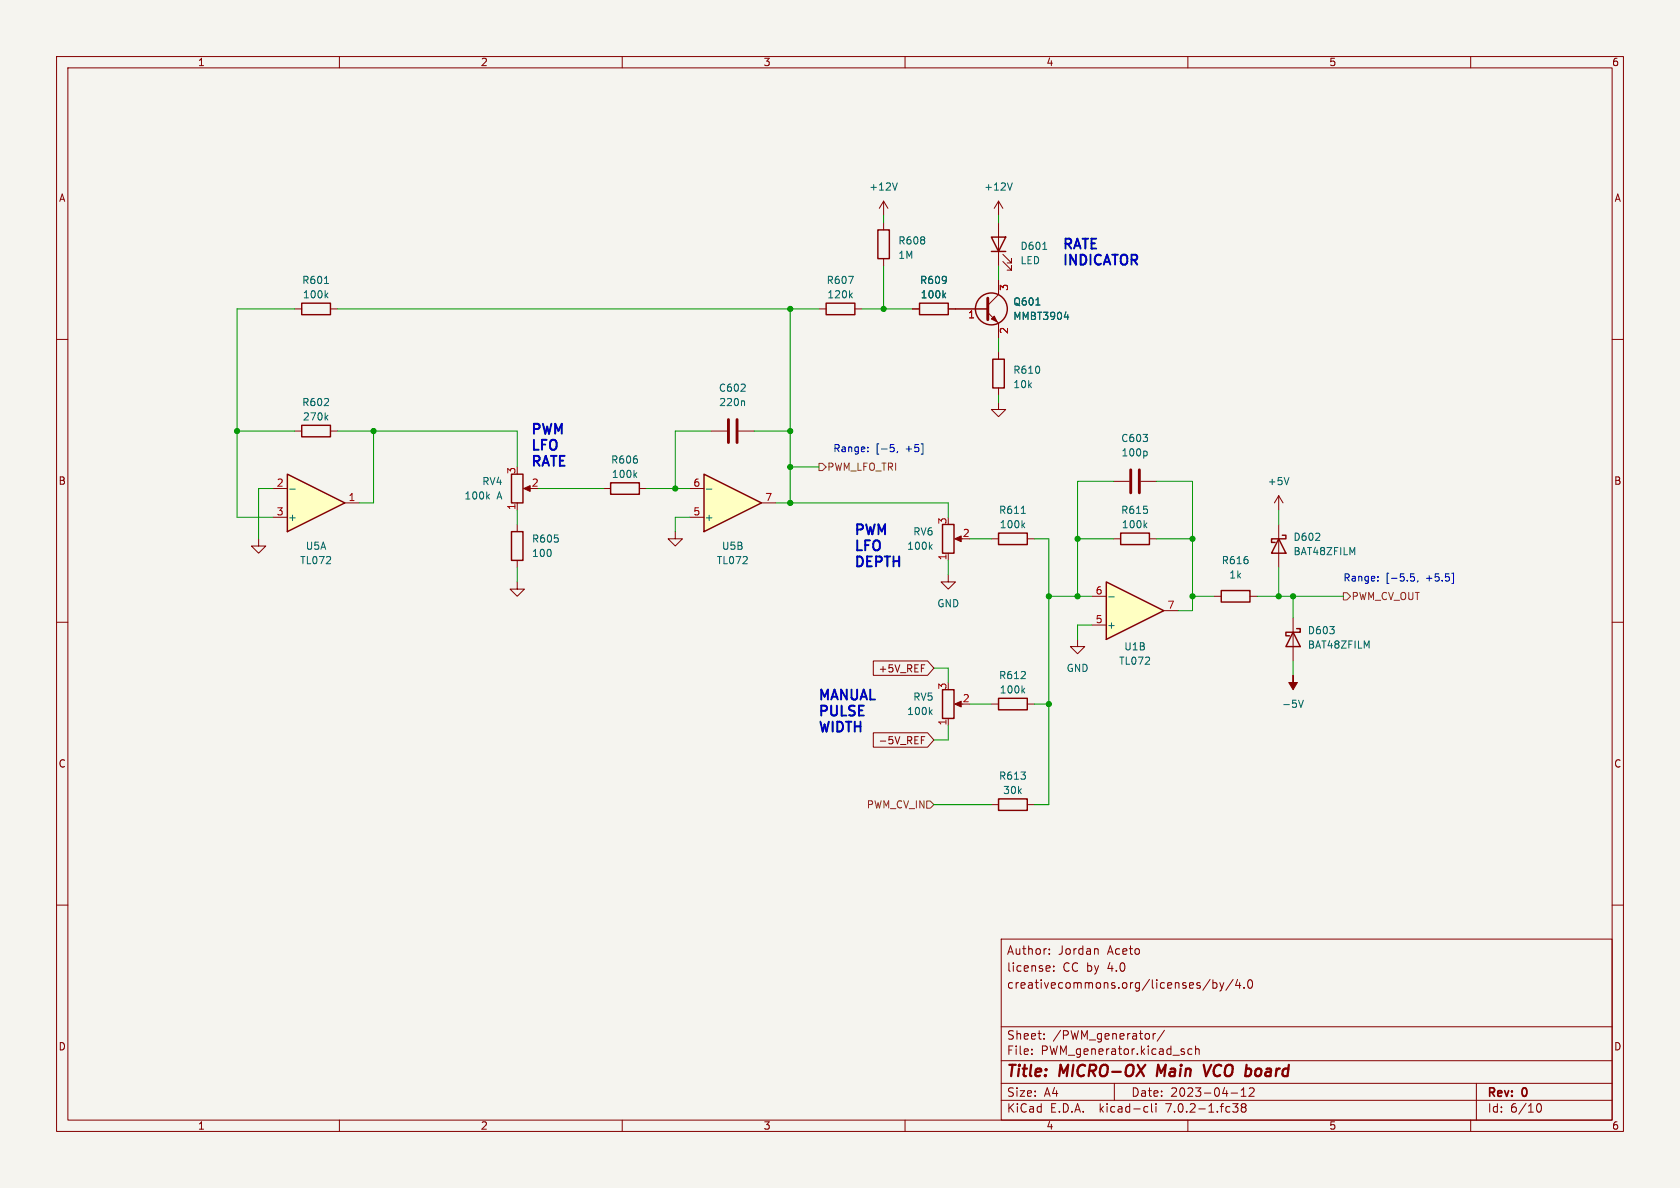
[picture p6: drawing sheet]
<svg xmlns="http://www.w3.org/2000/svg" width="297mm" height="210mm" viewBox="0 0 297 210" stroke-linecap="round" stroke-linejoin="round" font-family="sans-serif">
<path d="M0 0h297v210h-297z" fill="#f5f4ef" stroke="#f5f4ef" stroke-width=".18"/>
<g fill="none" stroke="#840000" stroke-width=".18">
<path d="M10 10h277v190h-277zM12 12h273v186h-273zM60 10v2M110 10v2M160 10v2M210 10v2M260 10v2M10 60h2M168.9 54.6h5.7M174.6 55.2l1.9 2v2.5M176.5 49.5v2.6l-1.9 1.9M285 60h2"/>
<path d="M52.1 76.2h1.2M58.4 76.2h1.3M125.7 76.2h2.8M130.6 76.2h2.7M176.5 71.1v1.3h1.3l-1.3 1.3-1.2-1.3h1.2M176.5 62.2v1.3M176.5 68.6v1.3M119.4 94v1.3h1.2l-1.2 1.2-1.3-1.2h1.3M10 110h2M285 110h2M10 160h2M175.3 142.2h1.2"/>
<path d="M181.6 142.2h1.3M285 160h2M177 166h108v32h-108zM185.5 168.6v.1M185.5 167.8v.1M185.6 170.8v.3l-.7 .1M186.3 171.6v.1M186.3 170.8v.1M193.9 167.7l.2 .2v.8M213.9 173.1l-1.3 2M214.4 173.2v1.5M214.4 173.8l.5-.1 .2 .3v.4l-.1 .2h-.6"/>
<path d="M215.6 173.7l.4 1M216 174.7l-.1 .4-.3 .1M216.4 173.7l-.4 1M218 173.1l-1.3 2M218.8 173.1l-.4 1.1h1M219.1 173.7v1M219.9 174.6v.1M220.7 173.3l.2-.1a.81 .81 0 0 1 .6 .6 .81 .81 0 0 1-.3 .8l-.1 .1a.81 .81 0 0 1-.4-1.4zM60 198v2M110 198v2M160 198v2M177 194.5h108"/>
<path d="M177 191.5h108M177 187.5h108M177 181.5h108M182.4 186.3v.1M182.4 185.5v.1M184.6 183.6v.1M184.6 182.8v.1M197 191.5v3M202.5 195.6l.4 .1M202.9 196.5l-.4 .1M203.6 195.1v1.3l.2 .2M203.9 182.7v1"/>
<path d="M204.3 182.7l-.3 .1-.1 .2M204.4 195.1v.1M204.4 195.6v1M205.9 182.1l-1.3 2M210 198v2M210.7 185.5l-.4-.1-.3 .3v.4l.1 .2h.6M211.4 185.5l.2-.1 .3 .1 .1 .9M211.4 184.9v1.5M217.6 193.2h1.2M217.9 195.1h1l-.5 .6 .4 .1v.7l-.2 .1h-.5l-.2-.1M219.4 193.8h.9M219.4 192.7l.5-.4v1.5"/>
<path d="M219.7 195.7l-.3 .3 .1 .5 .2 .1 .4-.1 .2-.2-.1-.4-.2-.2M219.7 195.7l-.3-.2 .3-.4 .4 .1 .2 .2-.3 .3M219.7 195.7h.3M220.9 192.4l.5-.1 .2 .1 .1 .3-.9 1.1h.9M260 198v2M261 191.5v6.5M271.7 195.4l.3-.3a.81 .81 0 0 1 .6 .6 .81 .81 0 0 1-.3 .8l-.3 .1-.3-.3"/>
</g>
<path d="M212.8 188.2l.4 2 .9-2" fill="none" stroke="#840000" stroke-width=".4"/>
<g fill="none" stroke="#840000" stroke-width=".25">
<path d="M53.3 75.2h5.1v2h-5.1zM175.5 63.5h2v5.1h-2zM176.5 141.2h5.1v2.1h-5.1z"/>
<circle cx="175.3" cy="54.6" r="2.82"/>
</g>
<path d="M183.1 53.9h.8M188.2 56h.7M57.6 73.8l.4 .4M58 73.4l-.5 .5M131.4 70.9l.2 .1v.7" fill="none" stroke="#006464" stroke-width=".18"/>
<path d="M174.6 52.7v3.8M128.8 74.2v4M130.3 74.2v4" fill="none" stroke="#840000" stroke-width=".51"/>
<path d="M175.3 56.4l.5-.5 .5 1z" fill="#840000" stroke="#840000" stroke-width=".18"/>
<path d="M124.5 83.8l10.1 5.1-10.1 5.1z" fill="#ffffc2"/>
<path d="M53.3 53.6h5.1v2h-5.1zM146 53.6h5.1v2h-5.1zM155.2 40.6h2v5.1h-2zM162.6 53.6h5v2h-5zM124.5 83.8l10.1 5.1-10.1 5.1zM228.6 111.8l1.3 2.5h-2.6zM229.2 111.1h.7v.7h-2.6v.6h.7M166.6 121.9h2.1v5.1h-2.1z" fill="none" stroke="#840000" stroke-width=".25"/>
<g fill="none" stroke="#840000" stroke-width=".18">
<path d="M156.2 35.6l-.8 1.2M156.2 35.6v2.5M156.2 39.4v1.2M156.2 35.6l.8 1.2M52.1 54.6h1.2M58.4 54.6h1.3M144.8 54.6h1.2M151.1 54.6h1.3M156.2 45.7v1.3M161.3 54.6h1.3M167.6 54.6h1.3M45.7 95.3v1.2h1.3l-1.3 1.3-1.3-1.3h1.3"/>
<path d="M121.9 91.4h2.6M121.9 86.4h2.6M134.6 88.9h2.6M228.6 109.2v7.6M167.6 127v1.3M169.2 124.5h1"/>
</g>
<path d="M158.6 32.3l-.4 1.3M57.4 50.1h.7M57.6 52.2l.4 .5M58 51.8l-.5 .5M150.3 52.2l.4 .5M150.7 51.8l-.5 .5M166.8 52.2l.4 .5M167.2 51.8l-.5 .5M124.9 86.5h1M164.4 125.8l.4 .5M164.8 125.5l-.5 .5M229.6 123.8l.4 1.2 .4-1.2" fill="none" stroke="#006464" stroke-width=".18"/>
<g fill="#840000" stroke="#840000" stroke-width=".18">
<path d="M168.8 124.5l1.1-.5v1z"/>
<path d="M228.6 119.4v1.3h.8l-.8 1.2-.8-1.2h.8z"/>
</g>
<path d="M50.8 83.8l10.2 5.1-10.2 5.1z" fill="#ffffc2"/>
<path d="M175.3 41.9h2.5l-1.3 2.6zM175.3 44.5h2.5M50.8 83.8l10.2 5.1-10.2 5.1zM226.1 95.3l1.2 2.5h-2.5zM226.7 94.6h.6v.7h-2.5v.6h.6" fill="none" stroke="#840000" stroke-width=".25"/>
<path d="M176.5 39.4v7.6M177.3 46.2l1.5 1.6v-.8v.8h-.7M177.3 45l1.5 1.5v-.8v.8h-.7M48.3 86.4h2.5M48.3 91.4h2.5M61 88.9h2.5M226.1 87.6l-.8 1.3M226.1 87.6v2.6M226.1 92.7v7.6M226.1 87.6l.7 1.3M91.4 102.9v1.2h1.3l-1.3 1.3-1.2-1.3h1.2" fill="none" stroke="#840000" stroke-width=".18"/>
<path d="M184.3 44.1h.8M51.2 86.5h1M227.9 84.4l-.4 1.3" fill="none" stroke="#006464" stroke-width=".18"/>
<path d="M195.6 102.9l10.1 5.1-10.1 5z" fill="#ffffc2"/>
<path d="M90.4 83.8h2.1v5.1h-2.1zM90.4 94h2.1v5.1h-2.1zM107.9 85.3h5.1v2.1h-5.1zM166.6 92.7h2.1v5.1h-2.1zM176.5 94.2h5.1v2.1h-5.1zM198.1 94.2h5.1v2.1h-5.1zM195.6 102.9l10.1 5.1-10.1 5zM215.9 104.4h5.1v2h-5.1zM176.5 123.4h5.1v2.1h-5.1z" fill="none" stroke="#840000" stroke-width=".25"/>
<g fill="none" stroke="#840000" stroke-width=".18">
<path d="M176.5 35.6l-.7 1.2M176.5 35.6v2.5M176.5 35.6l.8 1.2M161.3 54.6h1.3M167.6 54.6h7M176.5 49.5v2.6M176.5 57.2v2.5M91.4 88.9v1.3M91.4 92.7v1.3M91.4 99.1v1.2M93 86.4h1M106.7 86.4h1.2"/>
<path d="M113 86.4h1.3M167.6 97.8v1.3M169.2 95.3h1M175.3 95.3h1.2M181.6 95.3h1.3M196.8 85.1h2.8M196.8 95.3h1.3M201.7 85.1h2.8M203.2 95.3h1.3M154.4 116.8h9.6l1.1 1.3-1.1 1.3h-9.6zM162.9 117.5h.6M167.6 101.6v1.3h1.3l-1.3 1.2-1.2-1.2h1.2"/>
<path d="M190.5 113v1.3h1.3l-1.3 1.3-1.3-1.3h1.3M193 110.5h2.6M193 105.4h2.6M205.7 108h2.6M214.6 105.4h1.3M221 105.4h1.2M154.4 129.5h9.6l1.1 1.3-1.1 1.3h-9.6zM162.9 130.8h.4M162.9 130.2h.6M175.3 124.5h1.2M181.6 124.5h1.3"/>
</g>
<g fill="none" stroke="#006464" stroke-width=".18">
<path d="M178.9 32.3l-.4 1.3M166.8 52.2l.4 .5M167.2 51.8l-.5 .5M183.1 53.9h.8M188.2 56h.7M202.7 79.8l.1 .2-.1 .5M86.2 87.7l.3 .5M86.5 87.4l-.5 .5M112.2 83.9l.4 .5M112.6 83.6l-.5 .4M164.4 96.6l.4 .5M164.8 96.3l-.5 .4"/>
<path d="M180.6 90.8h.7M180.8 92.8l.4 .5M181.2 92.5l-.5 .4M202.4 92.8l.3 .5M202.7 92.5l-.4 .4M196 105.5h1M180.8 122l.4 .5M181.2 121.7l-.5 .4"/>
</g>
<path d="M199.9 83.1v4M201.4 83.1v4" fill="none" stroke="#840000" stroke-width=".51"/>
<g fill="#840000" stroke="#840000" stroke-width=".18">
<path d="M92.6 86.4l1.1-.5v1z"/>
<path d="M168.8 95.3l1.1-.6v1.1z"/>
</g>
<path d="M144.8 81.9h.6l.6 .7-.6 .6h-.6zM237.5 104.8h.6l.7 .6-.7 .6h-.6zM163.8 141.6h.7l.6 .6-.6 .7h-.7z" fill="none" stroke="#725600" stroke-width=".18"/>
<path d="M153.4 79.7v.2M153.4 79.1v.1M157.4 78.6h.6M157.8 79.1l.3 .2v.3l-.3 .3M158.7 79.8l-.1 .2M243.6 102.6v.1M243.6 101.9v.1M249.4 101.4h.6M249.4 102l.4-.1 .3 .3-.2 .5h-.5M250.7 102.7l-.1 .2M256.7 101.3h.3v1.8h-.3" fill="none" stroke="#0000c2" stroke-width=".18"/>
<g fill="none" stroke="#009600" stroke-width=".18">
<path d="M156.2 38.1v1.3M176.5 38.1v1.3M52.1 54.6h-10.2v36.8h6.4M59.7 54.6h85.1M139.7 54.6v34.3M152.4 54.6h8.9M156.2 47v7.6M176.5 47v2.5M176.5 59.7v2.5M41.9 76.2h10.2M59.7 76.2h31.7v6.4M66 76.2v12.7h-2.5"/>
<path d="M125.7 76.2h-6.3v10.2M133.3 76.2h6.4M176.5 69.9v1.2M48.3 86.4h-2.6v8.9M91.4 90.2v2.5M95.2 86.4h11.5M114.3 86.4h7.6M121.9 91.4h-2.5v2.6M137.2 88.9h30.4v2.5M139.7 82.6h5.1M167.6 99.1v2.5M171.4 95.3h3.9"/>
<path d="M182.9 95.3h2.5v46.9h-2.5M190.5 95.3h6.3M196.8 85.1h-6.3v20.3M204.5 85.1h6.3v22.9h-2.5M204.5 95.3h6.3M226.1 90.2v2.5M91.4 100.3v2.6M165.1 118.1h2.5v2.6M185.4 105.4h7.6M193 110.5h-2.5v2.5M210.8 105.4h3.8M222.2 105.4h15.3"/>
<path d="M226.1 100.3v5.1M228.6 105.4v3.8M228.6 116.8v2.6M167.6 128.3v2.5h-2.5M171.4 124.5h3.9M182.9 124.5h2.5M165.1 142.2h10.2"/>
</g>
<g fill="#009600" stroke="#009600" stroke-width=".18">
<circle cx="190.5" cy="95.3" r=".46"/>
<circle cx="185.4" cy="105.4" r=".46"/>
<circle cx="156.2" cy="54.6" r=".46"/>
<circle cx="139.7" cy="54.6" r=".46"/>
<circle cx="139.7" cy="76.2" r=".46"/>
<circle cx="139.7" cy="82.6" r=".46"/>
<circle cx="66" cy="76.2" r=".46"/>
<circle cx="139.7" cy="88.9" r=".46"/>
<circle cx="119.4" cy="86.4" r=".46"/>
<circle cx="210.8" cy="105.4" r=".46"/>
<circle cx="185.4" cy="124.5" r=".46"/>
<circle cx="226.1" cy="105.4" r=".46"/>
<circle cx="190.5" cy="105.4" r=".46"/>
<circle cx="210.8" cy="95.3" r=".46"/>
<circle cx="228.6" cy="105.4" r=".46"/>
<circle cx="41.9" cy="76.2" r=".46"/>
</g>
<g font-size="2.8" fill="#840000">
<text x="178" y="190.8">Title:</text>
<text x="187.4" y="190.8">MICRO-OX</text>
<text x="205.2" y="190.8">Main</text>
<text x="214.2" y="190.8">VCO board</text>
</g>
<g font-size="2.4" fill="#0000c2">
<text x="188" y="44.2">RATE</text>
<text x="188" y="47">INDICATOR</text>
<text x="94" y="76.9">PWM</text>
<text x="94" y="79.7">LFO</text>
<text x="94" y="82.6">RATE</text>
<text x="151.1" y="94.7">PWM</text>
<text x="151.1" y="97.5">LFO</text>
<text x="151.1" y="100.3">DEPTH</text>
<text x="144.8" y="123.9">MANUAL</text>
<text x="144.8" y="126.7">PULSE</text>
<text x="144.8" y="129.5">WIDTH</text>
</g>
<g font-size="2.1" fill="#840000">
<text x="178" y="171.9">license:</text>
<text x="178" y="168.9">Author:</text>
<text x="187.1" y="168.9">Jordan</text>
<text x="187.9" y="171.9">CC by</text>
<text x="195.8" y="168.9">Aceto</text>
<text x="195.8" y="171.9">4.0</text>
<text x="178" y="174.9">creativecommons.org/licenses/by/4.0</text>
<text x="178" y="183.9">Sheet:</text>
<text x="186.2" y="183.9">/PWM_generator/</text>
<text x="178" y="186.6">File:</text>
<text x="184" y="186.6">PWM_generator.kicad_sch</text>
<text x="178" y="196.8">KiCad</text>
<text x="178" y="194">Size:</text>
<text x="184.6" y="194">A4</text>
<text x="185.7" y="196.8">E.D.A.</text>
<text x="194.4" y="196.8">kicad-cli</text>
<text x="200" y="194">Date:</text>
<text x="206.2" y="196.8">7.0.2-1.fc38</text>
<text x="206.9" y="194">2023-04-12</text>
<text x="263" y="194.2">Rev:</text>
<text x="263" y="196.8">Id:</text>
<text x="267" y="196.8">6/10</text>
<text x="269.2" y="194.2">0</text>
</g>
<g font-size="1.8" fill="#840000">
<text x="35" y="11.8">1</text>
<text x="85" y="11.8">2</text>
<text x="135" y="11.8">3</text>
<text x="185" y="11.8">4</text>
<text x="235" y="11.8">5</text>
<text x="285" y="11.8">6</text>
<text x="10.4" y="35.8">A</text>
<text x="285.4" y="35.8">A</text>
<text x="10.3" y="85.8">B</text>
<text x="285.3" y="85.8">B</text>
<text x="155.2" y="119">+5V_REF</text>
<text x="155.2" y="131.7">-5V_REF</text>
<text x="10.3" y="135.8">C</text>
<text x="285.3" y="135.8">C</text>
<text x="10.3" y="185.8">D</text>
<text x="285.3" y="185.8">D</text>
<text x="35" y="199.8">1</text>
<text x="85" y="199.8">2</text>
<text x="135" y="199.8">3</text>
<text x="185" y="199.8">4</text>
<text x="235" y="199.8">5</text>
<text x="285" y="199.8">6</text>
</g>
<g font-size="1.8" fill="#006464">
<text x="153.6" y="33.8">+12V</text>
<text x="173.9" y="33.8">+12V</text>
<text x="158.8" y="43.4">R608</text>
<text x="158.8" y="45.9">1M</text>
<text x="180.3" y="44.3">D601</text>
<text x="180.3" y="46.9">LED</text>
<text x="53.4" y="50.4">R601</text>
<text x="53.5" y="52.9">100k</text>
<text x="146.1" y="50.4">R607</text>
<text x="146.2" y="52.9">120k</text>
<text x="162.6" y="50.4">R609</text>
<text x="162.7" y="52.9">100k</text>
<text x="179.1" y="54.2">Q601</text>
<text x="179.1" y="56.7">MMBT3904</text>
<text x="53.4" y="71.9">R602</text>
<text x="127" y="69.4">C602</text>
<text x="127.1" y="71.9">220n</text>
<text x="179.1" y="66.2">R610</text>
<text x="179.1" y="68.8">10k</text>
<text x="53.5" y="74.5">270k</text>
<text x="108" y="82.1">R606</text>
<text x="198.1" y="78.3">C603</text>
<text x="198.2" y="80.8">100p</text>
<text x="82.1" y="88.5">100k</text>
<text x="85.2" y="85.9">RV4</text>
<text x="87.8" y="88.5">A</text>
<text x="108.1" y="84.6">100k</text>
<text x="224.1" y="85.9">+5V</text>
<text x="50.9" y="92.3">+</text>
<text x="124.6" y="92.3">+</text>
<text x="161.4" y="94.8">RV6</text>
<text x="176.6" y="91">R611</text>
<text x="176.7" y="93.5">100k</text>
<text x="198.1" y="91">R615</text>
<text x="198.3" y="93.5">100k</text>
<text x="228.6" y="95.8">D602</text>
<text x="53" y="99.9">TL072</text>
<text x="54" y="97.3">U5A</text>
<text x="94" y="96.1">R605</text>
<text x="94" y="98.6">100</text>
<text x="126.7" y="99.9">TL072</text>
<text x="127.6" y="97.3">U5B</text>
<text x="160.3" y="97.3">100k</text>
<text x="215.9" y="99.9">R616</text>
<text x="228.6" y="98.3">BAT48ZFILM</text>
<text x="165.6" y="107.5">GND</text>
<text x="217.3" y="102.4">1k</text>
<text x="195.7" y="111.3">+</text>
<text x="231.1" y="112.3">D603</text>
<text x="188.5" y="118.9">GND</text>
<text x="197.8" y="117.7">TL072</text>
<text x="198.7" y="115.1">U1B</text>
<text x="231.1" y="114.8">BAT48ZFILM</text>
<text x="161.4" y="124">RV5</text>
<text x="176.6" y="120.2">R612</text>
<text x="176.7" y="122.7">100k</text>
<text x="226.6" y="125.3">-5V</text>
<text x="160.3" y="126.6">100k</text>
<text x="176.6" y="138">R613</text>
<text x="177.3" y="140.5">30k</text>
</g>
<g font-size="1.8" fill="#a90000">
<text x="178.4" y="51.5" transform="rotate(-90 178.4 51.5)">3</text>
<text x="171.1" y="56.5">1</text>
<text x="178.4" y="59.1" transform="rotate(-90 178.4 59.1)">2</text>
<text x="91.2" y="83.9" transform="rotate(-90 91.2 83.9)">3</text>
<text x="48.9" y="86.1">2</text>
<text x="61.6" y="88.6">1</text>
<text x="93.9" y="86.1">2</text>
<text x="122.5" y="86.1">6</text>
<text x="135.2" y="88.6">7</text>
<text x="48.9" y="91.2">3</text>
<text x="91.2" y="90.2" transform="rotate(-90 91.2 90.2)">1</text>
<text x="122.5" y="91.2">5</text>
<text x="167.4" y="92.7" transform="rotate(-90 167.4 92.7)">3</text>
<text x="170.1" y="95">2</text>
<text x="167.4" y="99.1" transform="rotate(-90 167.4 99.1)">1</text>
<text x="193.6" y="105.2">6</text>
<text x="206.3" y="107.7">7</text>
<text x="193.6" y="110.2">5</text>
<text x="167.4" y="122" transform="rotate(-90 167.4 122)">3</text>
<text x="170.1" y="124.2">2</text>
<text x="167.4" y="128.3" transform="rotate(-90 167.4 128.3)">1</text>
</g>
<g font-size="1.8" fill="#725600">
<text x="146.2" y="83.4">PWM_LFO_TRI</text>
<text x="239" y="106.2">PWM_CV_OUT</text>
<text x="153.1" y="143.1">PWM_CV_IN</text>
</g>
<g font-size="1.8" fill="#0000c2">
<text x="147.3" y="80">Range:</text>
<text x="154.8" y="80">[-5,</text>
<text x="160.2" y="80">+5]</text>
<text x="237.5" y="102.9">Range:</text>
<text x="245" y="102.9">[-5.5,</text>
<text x="252.1" y="102.9">+5.5]</text>
</g>
</svg>
